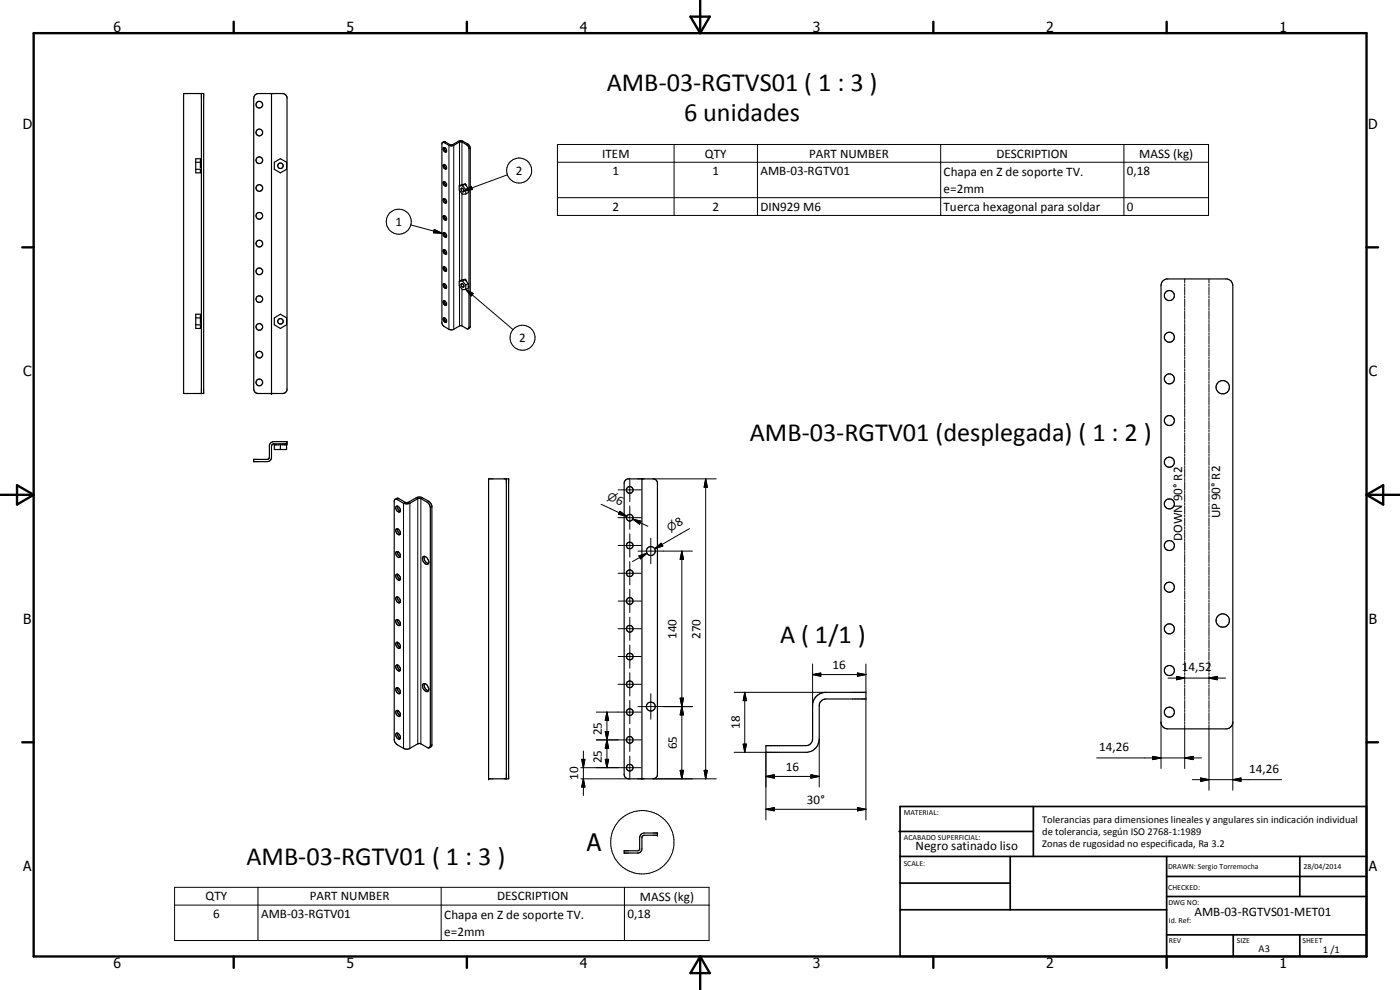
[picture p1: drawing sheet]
<svg xmlns="http://www.w3.org/2000/svg" width="420mm" height="297mm" viewBox="0 0 420 297" stroke-linecap="round" stroke-linejoin="round" font-family="sans-serif">
<g fill="none" stroke="#000" stroke-width=".35">
<path d="M55.1 28.1h6v90h-6zM60.4 28.1v90M76.5 28.5l1-.4h7.3l1 .4 .3 .6v87.9l-.3 .7-1 .4h-7.3a1.3 1.3 0 0 1-1.4-1.3v-87.4zM81.5 28.1v90M58.7 50.8h1.7M58.7 48.7h1.4M60.1 51.1h.3M60.1 48.4h.3M60.4 47.9h-.3v2.4h.3M60.4 47.6h-1.7v4.3h1.4v-.8h.3M82.3 48.7l1.8-1.1 1.9 1.1v2.1l-1.9 1.1-1.8-1.1zM132.8 42.8l.4-.1 1.7 1 .6 .1 2.4-1.2 .6-.1 1.7 1 .5 .9v53.9l-.2 .4"/>
<path d="M132.8 42.8l-.2 .3v53.8l.6 1 1.7 1h1.1l2-1.2h.5l2 1M132.8 42.8l.6-.3 1.7 .9 .6 .1 2-1.2 .9-.1 1.9 1.1 .6 1.1v53.6l-.1 .3-.5 .3M133 49.5l.1-.1a.8 .8 0 0 1 .8 .4 .8 .8 0 0 1-.1 .9 .92 .92 0 0 1-.8-1.2zM133 44.4l.1-.1a.82 .82 0 0 1 .8 .4 .82 .82 0 0 1-.1 .9 .94 .94 0 0 1-.8-1.2zM133 54.6l.1-.1a.8 .8 0 0 1 .8 .5 .8 .8 0 0 1-.1 .8h-.1a.95 .95 0 0 1-.7-1.2zM133 59.7a.72 .72 0 0 1 .9 .4 .72 .72 0 0 1-.2 .9 1.03 1.03 0 0 1-.7-1.3zM133.3 49.4a1.05 1.05 0 0 0 .7 1.1M133.3 54.5l.2 .7 .5 .4M133.3 59.6a1.05 1.05 0 0 0 .7 1.1M133.3 44.3a1.05 1.05 0 0 0 .7 1.1M137.8 55.8v1.3l1 1.2 1-.1M138.4 56.6a.56 .56 0 0 1 .7 .2 .56 .56 0 0 1-.2 .8l-.4-.3z"/>
<path d="M138.8 55.7l1 1.2M138.8 55.7l-1 .1M139.7 55.2l-1.1 .2-.8 .4M139.7 55.2l.8 1.3M139.7 55.2l-.9 .5M139.8 56.9v1.3M140.5 56.5l.2 1.2-.9 .5M140.5 56.5l-.7 .4M133 64.8l.1-.1a.82 .82 0 0 1 .8 .5 .82 .82 0 0 1-.1 .9 .97 .97 0 0 1-.8-1.3zM133 69.9l.1-.1a.81 .81 0 0 1 .8 .5 .81 .81 0 0 1-.1 .9 .92 .92 0 0 1-.8-1.3zM133 75a.72 .72 0 0 1 .9 .4 .72 .72 0 0 1-.2 .9l-.6-.4zM133.3 74.9l.2 .7 .5 .5"/>
<path d="M133.3 64.7l.2 .7 .5 .4M133.3 69.8l.2 .7 .5 .5M58.7 97.5h1.7M58.7 95.4h1.4M60.1 95.1h.3M60.4 94.6h-.3v2.3h.3M60.4 94.3h-1.7v4.3h1.4v-.9h.3M82.3 95.4l1.8-1.1 1.9 1.1v2.1l-1.9 1.1-1.8-1.1zM133 80.1h.1a.85 .85 0 0 1 .8 .4 .85 .85 0 0 1-.1 .9 .97 .97 0 0 1-.8-1.3zM133 85.3l.1-.1a.8 .8 0 0 1 .8 .4 .8 .8 0 0 1-.1 .9 .92 .92 0 0 1-.8-1.2zM133 90.3h.1a.81 .81 0 0 1 .8 .4 .81 .81 0 0 1-.1 .9 .92 .92 0 0 1-.8-1.3zM133.1 95.4l.5 .1 .3 .4 .1 .7a.77 .77 0 0 1-.9-.3 .77 .77 0 0 1 0-.9z"/>
<path d="M133.3 80.1a1.05 1.05 0 0 0 .7 1.1M133.3 85.1l.2 .8 .5 .4M133.3 90.3l.2 .6 .5 .5M133.3 95.4a1.05 1.05 0 0 0 .7 1.1M137.8 84.4v1.3l1 1.2 1-.1M138.5 85.1a.57 .57 0 0 1 .6 .3 .57 .57 0 0 1-.2 .7l-.4-.4zM138.8 84.3l1 1.2M138.8 84.3l-1 .1M139.7 83.8l-1.1 .2-.8 .4M139.7 83.8l.8 1.3M139.7 83.8l-.9 .5M139.8 85.5v1.3"/>
<path d="M140.5 85.1l.2 1.2-.9 .5M140.5 85.1l-.7 .4M348.9 84.4l1.2-.7h18.2a1.98 1.98 0 0 1 1.7 2v131a2 2 0 0 1-2.1 2h-17.5a2 2 0 0 1-2-2v-131zM76.1 137.8h4.2l.3-.1 .2-.5v-3.6l.4-.7 .4-.3 4.5-.1v.7h-3.9l-.6 .3-.1 4-.8 .9-4.6 .1zM82.3 133.2v1.7h3.7v-1.7M82.8 133.2v.3M83.7 133.2v.3h-1.4M84.1 133.2v1.7M84.6 133.2v.3h1.4M85.5 133.2v.3M118.4 149.9l.7-.1 2 1.2 1.2 .2 .7-.2 2.4-1.4 .6-.1 2.4 1.3 .6 .8 .1 .7v71.4l-.4 .7-2.9-1.3-3 1.6-1 .1-2.7-1.4-.8-1.4zM118.6 149.8l.9-.3 2.1 1.2 .6 .1 3.1-1.6h1.1l2.5 1.3 .7 1.3v71.8l-.7 .7"/>
<path d="M118.9 151.9a1.1 1.1 0 0 1 1.1 .6 1.1 1.1 0 0 1-.1 1.2 1.25 1.25 0 0 1-1-1.8zM118.9 158.7a1.08 1.08 0 0 1 1.1 .6 1.08 1.08 0 0 1-.1 1.1 1.19 1.19 0 0 1-1-1.7zM119.3 151.8a1.46 1.46 0 0 0 .9 1.6M119.3 158.7l.1 .8 .8 .7M146.6 143.7h6v90h-6zM152 143.7v90M187.5 144.3l.9-.6h7.8l.6 .2 .5 .8v87.9l-.4 .7-.9 .4h-7.3l-1.2-.6-.2-.8v-87.3zM192.6 143.7v90M118.9 179.2a1.02 1.02 0 0 1 1.1 .5 1.02 1.02 0 0 1-.1 1.2 1.22 1.22 0 0 1-1-1.7zM118.9 165.5a1.08 1.08 0 0 1 1.1 .6 1.08 1.08 0 0 1-.1 1.2 1.21 1.21 0 0 1-1-1.8zM118.9 172.3a1.1 1.1 0 0 1 1.1 .6 1.1 1.1 0 0 1-.1 1.2 1.27 1.27 0 0 1-1-1.8zM119.3 165.5l.1 .8 .8 .7"/>
<path d="M119.3 172.3l.1 .8 .8 .7M119.3 179.1a1.46 1.46 0 0 0 .9 1.5M126.9 167a1.45 1.45 0 0 1 1.5 .7 1.45 1.45 0 0 1-.1 1.6 1.65 1.65 0 0 1-1.4-2.3zM127.3 166.9a1.81 1.81 0 0 0 1.3 2.2M118.9 199.7a1 1 0 0 1 1.1 .4 1 1 0 0 1-.1 1.2 1.27 1.27 0 0 1-1-1.6zM118.9 186a1.07 1.07 0 0 1 1.1 .5 1.07 1.07 0 0 1-.1 1.2 1.21 1.21 0 0 1-1-1.7zM118.9 192.8a1.07 1.07 0 0 1 1.1 .5 1.07 1.07 0 0 1-.1 1.2 1.21 1.21 0 0 1-1-1.7zM119.3 192.7a1.46 1.46 0 0 0 .9 1.6M119.3 199.6l.2 1 .7 .5M119.3 185.9a1.44 1.44 0 0 0 .9 1.6M118.9 213.3a.91 .91 0 0 1 1.3 .9l-.2 .7a1.19 1.19 0 0 1-1.1-1.6zM118.9 206.5v-.1a1.06 1.06 0 0 1 1.1 .6 1.06 1.06 0 0 1-.1 1.2 1.27 1.27 0 0 1-1-1.7z"/>
<path d="M119.3 206.4a1.44 1.44 0 0 0 .9 1.5M119.3 213.1a1.38 1.38 0 0 0 .9 1.6M119.3 220a1.44 1.44 0 0 0 .9 1.5M126.9 205.2l.2-.1a1.58 1.58 0 0 1 1.4 2.3 1.54 1.54 0 0 1-1.6-2.2zM127.3 205.1a1.87 1.87 0 0 0 1.3 2.2M118.9 220a1.1 1.1 0 0 1 1.1 .6 1.1 1.1 0 0 1-.1 1.2 1.23 1.23 0 0 1-1-1.8zM229.9 223.7h11.9a2 2 0 0 0 2.1-2v-10.5a4 4 0 0 1 4-3.5h12v2h-12a2 2 0 0 0-2 2.1v9.9a4 4 0 0 1-3.6 4h-12.4zM187.3 255.3h4.2l.3-.2 .2-.3v-3.5l.6-1.1 .7-.3h4v.7h-4l-.6 .4-.1 4.1-.8 .8h-4.5z"/>
<circle cx="77.8" cy="31.4" r="1.01"/>
<circle cx="77.8" cy="39.8" r="1.01"/>
<circle cx="77.8" cy="48.1" r="1.01"/>
<circle cx="77.8" cy="56.4" r="1"/>
<circle cx="84.2" cy="49.7" r=".82"/>
<circle cx="77.8" cy="64.7" r="1.01"/>
<circle cx="77.8" cy="73.1" r="1.01"/>
<circle cx="77.8" cy="89.7" r="1.01"/>
<circle cx="77.8" cy="81.4" r="1.01"/>
<circle cx="77.8" cy="98.1" r="1.01"/>
<circle cx="84.2" cy="96.4" r=".82"/>
<circle cx="350.9" cy="88.7" r="1.52"/>
<circle cx="77.8" cy="114.7" r="1.01"/>
<circle cx="77.8" cy="106.4" r="1.01"/>
<circle cx="350.9" cy="113.7" r="1.51"/>
<circle cx="350.9" cy="101.2" r="1.51"/>
<circle cx="367" cy="116.2" r="2.01"/>
<circle cx="350.9" cy="126.2" r="1.5"/>
<circle cx="350.9" cy="138.7" r="1.52"/>
<circle cx="189" cy="147" r="1"/>
<circle cx="189" cy="155.3" r="1.01"/>
<circle cx="350.9" cy="151.2" r="1.51"/>
<circle cx="189" cy="172" r=".99"/>
<circle cx="189" cy="163.7" r=".99"/>
<circle cx="195.3" cy="165.3" r="1.35"/>
<circle cx="350.9" cy="163.7" r="1.51"/>
<circle cx="350.9" cy="176.2" r="1.5"/>
<circle cx="189" cy="180.3" r="1.01"/>
<circle cx="189" cy="188.7" r="1"/>
<circle cx="189" cy="197" r="1"/>
<circle cx="350.9" cy="188.7" r="1.51"/>
<circle cx="366.9" cy="186.2" r="2.01"/>
<circle cx="189" cy="205.3" r="1"/>
<circle cx="189" cy="213.7" r="1.01"/>
<circle cx="195.3" cy="212" r="1.34"/>
<circle cx="350.9" cy="201.2" r="1.5"/>
<circle cx="350.9" cy="213.7" r="1.51"/>
<circle cx="189" cy="222" r="1"/>
<circle cx="189" cy="230.3" r=".99"/>
</g>
<g fill="#000">
<circle cx="81.5" cy="28.1" r=".18"/>
<circle cx="81.5" cy="118.1" r=".18"/>
<circle cx="86.1" cy="133.2" r=".18"/>
<circle cx="86.1" cy="132.5" r=".18"/>
<circle cx="146.6" cy="143.7" r=".18"/>
<circle cx="152" cy="143.7" r=".18"/>
<circle cx="152.6" cy="143.7" r=".18"/>
<circle cx="146.6" cy="233.7" r=".18"/>
<circle cx="197.3" cy="249.9" r=".18"/>
<circle cx="197.3" cy="250.6" r=".18"/>
</g>
<g fill="none" stroke="#000" stroke-width=".3">
<path d="M133.7 42.6l-.4 .2M135.1 43.4l-.4 .2v55.2M135.8 43.4l.4 .2v55.2M137.6 42.4l.3 .2v13.2M137.9 57.2v27.2M138.6 58.1v25.9M139 42.4l-.4 .2v12.8M139.2 57.3l2.2-1.4 .4 1zM140.4 43.2l-.4 .2M141.1 44.4l-.4 .2M152.3 52.5l-13.1 4.8M167.3 43.3h195.4v21.3h-195.4z"/>
<path d="M167.3 48.7h195.4M167.3 59.3h195.4M202.3 43.3v21.3M227.3 43.3v21.3M282.3 43.3v21.3M337.3 43.3v21.3M123.3 67.5l9.3 2.5M130.3 68.8l2.3 1.2-2.5-.2zM137.9 85.8v12M138.6 86.7v11.1M139.8 86.8l2.2 1.3-.6 .7zM139.8 86.8l14.2 12.1"/>
<path d="M141.1 98l-.4 .2M355.5 83.7v1.2M355.5 85.2v.6M355.5 86.1v2.5M355.5 88.9v.6M355.5 89.8v2.4M355.5 92.5v.6M355.5 93.4v2.4M355.5 96.1v.7M355.5 97.1v2.4M355.5 99.8v.6M362.8 83.7v1.2"/>
<path d="M362.8 85.2v.6M362.8 86.1v2.5M362.8 88.9v.6M362.8 89.8v2.4M362.8 92.5v.6M362.8 93.4v2.4M362.8 96.1v.7M362.8 97.1v2.4M362.8 99.8v.6M355.5 100.7v2.4M355.5 103.4v.7M355.5 104.4v2.4"/>
<path d="M355.5 107.1v.6M355.5 108v2.4M355.5 110.7v.7M355.5 111.7v2.4M355.5 114.4v.6M355.5 115.3v2.4M355.5 118v.7M355.5 119v2.4M362.8 100.7v2.4M362.8 103.4v.7M362.8 104.4v2.4M362.8 107.1v.6"/>
<path d="M362.8 108v2.4M362.8 110.7v.7M362.8 111.7v2.4M362.8 114.4v.6M362.8 115.3v2.4M362.8 118v.7M362.8 119v2.4M355.5 121.7v.6M355.5 122.6v2.4M355.5 125.3v.6M355.5 126.2v2.5M355.5 129v.6"/>
<path d="M355.5 129.9v2.4M355.5 132.6v.6M355.5 133.5v2.5M355.5 136.3v.6M355.5 137.2v2.4M355.5 140v.5M362.8 121.7v.6M362.8 122.6v2.4M362.8 125.3v.6M362.8 126.2v2.5M362.8 129v.6M362.8 129.9v2.4"/>
<path d="M362.8 132.6v.6M362.8 133.5v2.5M362.8 136.3v.6M362.8 137.2v2.4M362.8 140v.5M119.7 149.6l-.5 .3M121.6 150.7l-.5 .3v73.5M122.5 150.7l.5 .3v73.5M124.9 149.4l.5 .2v73.6M126.8 149.4l-.5 .2v73.6M128.7 150.4l-.5 .3M129.6 152.1l-.5 .2"/>
<path d="M180.4 151.3l7.7 3.6M185.5 155.3h7M185.5 147h7M186 153.4l2.1 1.5-2.5-.6zM189 143.5v7M189 151.8v7M189.9 155.7l2.5 .7-.5 .9zM189.9 155.7l4.5 2.2M196 143.7h19M206.9 158.6l-10.4 6M211.8 143.7l.5 2.5h-1zM211.8 143.7v90"/>
<path d="M355.5 140.8v2.5M355.5 143.6v.6M355.5 144.5v2.4M355.5 147.2v.6M355.5 148.1v2.5M355.5 150.9v.6M355.5 151.8v2.4M355.5 154.5v.6M355.5 155.4v2.5M355.5 158.2v.6M355.5 159.1v2.4M362.8 140.8v2.5"/>
<path d="M362.8 143.6v.6M362.8 144.5v2.4M362.8 147.2v.6M362.8 148.1v2.5M362.8 150.9v.6M362.8 151.8v2.4M362.8 154.5v.6M362.8 155.4v2.5M362.8 158.2v.6M362.8 159.1v2.4M185.5 172h7M185.5 163.7h7"/>
<path d="M189 160.1v7.1M189 168.5v7M189 176.8v7M191.5 165.4h16.3M191.8 166.8l2.4-.8-2 1.7zM194.2 166l-4.4 2.5M195.3 161.5v7.7M196.5 164.6l1.9-1.6 .5 .8zM198.7 163.4l-2.2 1.2M204.6 165.4l.5 2.4h-1zM204.6 165.4v68.3M355.5 161.8v.6"/>
<path d="M355.5 162.7v2.4M355.5 165.5v.6M355.5 166.4v2.4M355.5 169.1v.6M355.5 170.1v2.4M355.5 172.8v.6M355.5 173.7v2.4M355.5 176.4v.6M355.5 177.3v2.4M362.8 161.8v.6M362.8 162.7v2.4M362.8 165.5v.6"/>
<path d="M362.8 166.4v2.4M362.8 169.1v.6M362.8 170.1v2.4M362.8 172.8v.6M362.8 173.7v2.4M362.8 176.4v.6M362.8 177.3v2.4M185.5 188.6h7M185.5 180.3h7M185.5 197h7M189 185.2v7M189 193.5v7"/>
<path d="M243.9 199.2v12.6M259.9 199.2v8.5M355.5 180.1v.6M355.5 181v2.4M355.5 183.7v.6M355.5 184.6v2.5M355.5 187.4v.6M355.5 188.3v2.4M355.5 191v.6M355.5 191.9v2.5M355.5 194.6v.6M355.5 195.6v2.4"/>
<path d="M355.5 198.3v.6M355.5 199.2v2.5M362.8 180.1v.6M362.8 181v2.4M362.8 183.7v.6M362.8 184.6v2.5M362.8 187.4v.6M362.8 188.3v2.4M362.8 191v.6M362.8 191.9v2.5M362.8 194.6v.6M362.8 195.6v2.4"/>
<path d="M362.8 198.3v.6M362.8 199.2v2.5M179 213.7h13.5M181.6 219.5h1.1l-.6 2.5zM181.6 219.5l1.1 5h-1.1l1.1-5zM182.1 213.7l.6 2.5h-1.1zM182.1 213.7v16.6M185.5 205.3h7M189 201.8v7M189 210.2v7M189 218.5v7M191.5 212h16.3"/>
<path d="M195.3 208.2v7.6M204.1 209.5h1l-.5 2.5zM204.1 209.5h1l-1 5h1zM204.6 212l.5 2.5h-1zM220.3 207.7h27.6M223.5 207.7l.5 2.5h-1zM223.5 207.7v18M243.9 202.4l2.4-.5v1zM243.9 202.4h16M257.3 201.9l2.6 .5-2.6 .5zM259.9 209.7v36.3M348.4 216.7v13.9"/>
<path d="M350.6 203.5h17.2M353.1 202.9l2.4 .6-2.4 .5zM355.5 202v.6M355.5 202.9v2.4M355.5 205.6v.6M355.5 206.5v2.5M355.5 209.3v.5M355.5 210.2v2.4M355.5 212.9v.6M355.5 213.8v2.4M355.5 216.5v.7M355.5 217.5v13.1"/>
<path d="M362.8 203.5l2.5-.6v1.1zM362.8 202v.6M362.8 202.9v2.4M362.8 205.6v.6M362.8 206.5v2.5M362.8 209.3v.5M362.8 210.2v2.4M362.8 212.9v.6M362.8 213.8v2.4M362.8 216.5v.7M362.8 217.5v19.6M370 216.7v20.4"/>
<path d="M129.6 223.4l-.5 .3M174.3 230.3h18.2M174.3 233.7h14.4M174.6 227.8h.9l-.4 2.5zM175.1 233.7l.4 2.4h-.9zM175.1 225.3v13.4M179 222h13.5M181.6 227.8h1.1l-.6 2.5zM182.1 222l.6 2.5h-1.1zM189 226.8v7M196 233.7h19M204.1 231.1h1l-.5 2.6z"/>
<path d="M211.3 231.1h1l-.5 2.6zM220.3 225.7h9.6v20.3M223 223.3h1l-.5 2.4zM229.9 233l2.5-.5v1zM229.9 233h16M243.4 232.5l2.5 .5-2.5 .5zM245.9 221.7v14.4M329.1 227.4h31.5M345.9 226.9l2.5 .5-2.5 .5zM355.5 227.4l2.6-.5v1zM357.8 233.9h26.8M360.3 233.4l2.5 .5-2.5 .5z"/>
<path d="M370 233.9l2.4-.5v1zM229.9 242.8l2.5-.5v1zM229.9 242.8h30M257.3 242.3l2.6 .5-2.6 .5zM52.4 266.2h160.4v16h-160.4zM52.4 271.6h160.4M77.4 266.2v16M132.4 266.2v16M187.4 266.2v16"/>
<circle cx="155.8" cy="51.2" r="3.8"/>
<circle cx="119.7" cy="66.5" r="3.8"/>
<circle cx="156.8" cy="101.3" r="3.8"/>
<circle cx="192.8" cy="252.7" r="9.5"/>
</g>
<g fill="none" stroke="#000" stroke-width=".71">
<path d="M10.1 9.9h400v277.1h-400zM70.1 6.5v3.4M140.1 6.5v3.4M207.2 5h5.8l-2.9 4.9zM210.1 0v9.9M280.1 6.5v3.4M350.1 6.5v3.4M6.7 74.2h3.4M410.1 74.2h3.5M.1 148.5h10M5.1 145.6l5 2.9-5 2.9zM410.1 148.5h10"/>
<path d="M410.1 148.5l5-2.9v5.8zM6.7 222.7h3.4M410.1 222.7h3.5M70.1 287v3.4M140.1 287v3.4M210.1 287v10M210.1 287l2.9 5h-5.8zM280.1 287v3.4M350.1 287v3.4"/>
</g>
<g fill="none" stroke="#000" stroke-width=".51">
<path d="M269.8 249.5h40.3M270.1 242h140v45h-140zM270.1 257h140M303.2 257v16M310.1 242v15M350.1 257v30M390.1 257v12M270.1 265h33.1M270.1 273h80M350.1 269h60M350.1 263h60M350.1 280.5h60"/>
<path d="M370.1 280.5v6.5M390.1 280.5v6.5"/>
</g>
<g fill="#000">
<path d="M139.2 57.3l2.2-1.4 .4 1zM130.3 68.8l2.3 1.2-2.5-.2zM139.8 86.8l2.2 1.3-.6 .7zM186 153.4l2.1 1.5-2.5-.6zM189.9 155.7l2.5 .7-.5 .9zM211.8 143.7l.5 2.5h-1zM191.8 166.8l2.4-.8-2 1.7zM196.5 164.6l1.9-1.6 .5 .8zM204.6 165.4l.5 2.4h-1zM181.6 219.5h1.1l-.6 2.5zM182.1 213.7l.6 2.5h-1.1zM204.1 209.5h1l-.5 2.5z"/>
<path d="M204.6 212l.5 2.5h-1zM223.5 207.7l.5 2.5h-1zM243.9 202.4l2.4-.5v1zM257.3 201.9l2.6 .5-2.6 .5zM353.1 202.9l2.4 .6-2.4 .5zM362.8 203.5l2.5-.6v1.1zM174.6 227.8h.9l-.4 2.5zM175.1 233.7l.4 2.4h-.9zM181.6 227.8h1.1l-.6 2.5zM182.1 222l.6 2.5h-1.1zM204.1 231.1h1l-.5 2.6zM211.3 231.1h1l-.5 2.6z"/>
<path d="M223 223.3h1l-.5 2.4zM229.9 233l2.5-.5v1zM243.4 232.5l2.5 .5-2.5 .5zM345.9 226.9l2.5 .5-2.5 .5zM355.5 227.4l2.6-.5v1zM360.3 233.4l2.5 .5-2.5 .5zM370 233.9l2.4-.5v1zM229.9 242.8l2.5-.5v1zM257.3 242.3l2.6 .5-2.6 .5z"/>
</g>
<g font-size="7.9">
<text x="182.1" y="27.4">AMB-03-RGTVS01 ( 1 : 3 )</text>
<text x="205.3" y="36.4">6 unidades</text>
<text x="225" y="132.5">AMB-03-RGTV01 (desplegada) ( 1 : 2 )</text>
<text x="234.1" y="193">A ( 1/1 )</text>
<text x="74" y="259.5">AMB-03-RGTV01 ( 1 : 3 )</text>
</g>
<text font-size="7.2" x="176.1" y="255.4">A</text>
<g font-size="4.2">
<text x="34" y="9.6">6</text>
<text x="104" y="9.6">5</text>
<text x="174" y="9.6">4</text>
<text x="244" y="9.6">3</text>
<text x="314" y="9.6">2</text>
<text x="384" y="9.6">1</text>
<text x="6.8" y="38.7">D</text>
<text x="410.6" y="38.7">D</text>
<text x="7" y="112.9">C</text>
<text x="410.8" y="112.9">C</text>
<text x="7" y="187.1">B</text>
<text x="410.8" y="187.1">B</text>
<text x="7" y="261.4">A</text>
<text x="410.8" y="261.4">A</text>
<text x="34" y="290.4">6</text>
<text x="104" y="290.4">5</text>
<text x="174" y="290.4">4</text>
<text x="244" y="290.4">3</text>
<text x="314" y="290.4">2</text>
<text x="384" y="290.4">1</text>
</g>
<g font-size="3.9">
<text x="180.7" y="47.3">ITEM</text>
<text x="211.6" y="47.3">QTY</text>
<text x="242.9" y="47.3">PART NUMBER</text>
<text x="299.1" y="47.3">DESCRIPTION</text>
<text x="341.9" y="47.4">MASS (kg)</text>
<text x="154.8" y="52.5">2</text>
<text x="183.8" y="52.6">1</text>
<text x="213.8" y="52.6">1</text>
<text x="228.2" y="52.6">AMB-03-RGTV01</text>
<text x="283.2" y="52.7">Chapa en Z de soporte TV.</text>
<text x="338.2" y="52.6">0,18</text>
<text x="283.2" y="58">e=2mm</text>
<text x="183.8" y="63.3">2</text>
<text x="213.8" y="63.3">2</text>
<text x="228.2" y="63.3">DIN929 M6</text>
<text x="283.2" y="63.3">Tuerca hexagonal para soldar</text>
<text x="338.2" y="63.3">0</text>
<text x="118.7" y="67.8">1</text>
<text x="155.8" y="102.6">2</text>
<text x="184.6" y="150.9" transform="rotate(25 184.6 150.9)">6</text>
<text x="366.2" y="155.5" transform="rotate(-90 366.2 155.5)">UP 90° R2</text>
<text x="203.5" y="158.2" transform="rotate(-30 203.5 158.2)">8</text>
<text x="354.8" y="162.3" transform="rotate(-90 354.8 162.3)">DOWN 90° R2</text>
<text x="203.1" y="191.7" transform="rotate(-90 203.1 191.7)">140</text>
<text x="210.3" y="191.7" transform="rotate(-90 210.3 191.7)">270</text>
<text x="249.9" y="200.8">16</text>
<text x="354.7" y="201.4">14,52</text>
<text x="180.6" y="220.6" transform="rotate(-90 180.6 220.6)">25</text>
<text x="222" y="218.7" transform="rotate(-90 222 218.7)">18</text>
<text x="203.1" y="224.8" transform="rotate(-90 203.1 224.8)">65</text>
<text x="329.9" y="225.3">14,26</text>
<text x="173.6" y="234" transform="rotate(-90 173.6 234)">10</text>
<text x="180.6" y="229" transform="rotate(-90 180.6 229)">25</text>
<text x="235.9" y="231.4">16</text>
<text x="374.9" y="231.9">14,26</text>
<text x="242.2" y="241.3">30°</text>
<text x="274.8" y="255.1">Negro satinado liso</text>
<text x="61.7" y="270.2">QTY</text>
<text x="64" y="275.5">6</text>
<text x="78.3" y="275.5">AMB-03-RGTV01</text>
<text x="93" y="270.2">PART NUMBER</text>
<text x="133.3" y="275.6">Chapa en Z de soporte TV.</text>
<text x="149.2" y="270.2">DESCRIPTION</text>
<text x="188.3" y="275.5">0,18</text>
<text x="192.1" y="270.3">MASS (kg)</text>
<text x="358.5" y="275">AMB-03-RGTVS01-MET01</text>
<text x="133.3" y="280.9">e=2mm</text>
</g>
<g font-size="3.3">
<text x="182.1" y="149.7" transform="rotate(25 182.1 149.7)">n</text>
<text x="201" y="159.6" transform="rotate(-30 201 159.6)">n</text>
</g>
<g font-size="3.1">
<text x="312.7" y="246.8">Tolerancias para dimensiones lineales y angulares sin indicación individual</text>
<text x="312.7" y="250.4">de tolerancia, según ISO 2768-1:1989</text>
<text x="312.7" y="254">Zonas de rugosidad no especificada, Ra 3.2</text>
<text x="377.7" y="285.6">A3</text>
<text x="397" y="285.9">1 /1</text>
</g>
<g font-size="2.4">
<text x="271.2" y="244.4">MATERIAL:</text>
<text x="271.3" y="252">ACABADO SUPERFICIAL:</text>
<text x="271.2" y="259.7">SCALE:</text>
<text x="350.6" y="260.8">DRAWN: Sergio Torremocha</text>
<text x="391.2" y="260.6">28/04/2014</text>
<text x="350.6" y="267">CHECKED:</text>
<text x="350.6" y="271.4">DWG NO:</text>
<text x="350.8" y="276.9">Id. Ref:</text>
<text x="350.8" y="282.8">REV</text>
<text x="371.2" y="282.9">SIZE</text>
<text x="390.9" y="282.9">SHEET</text>
</g>
</svg>
